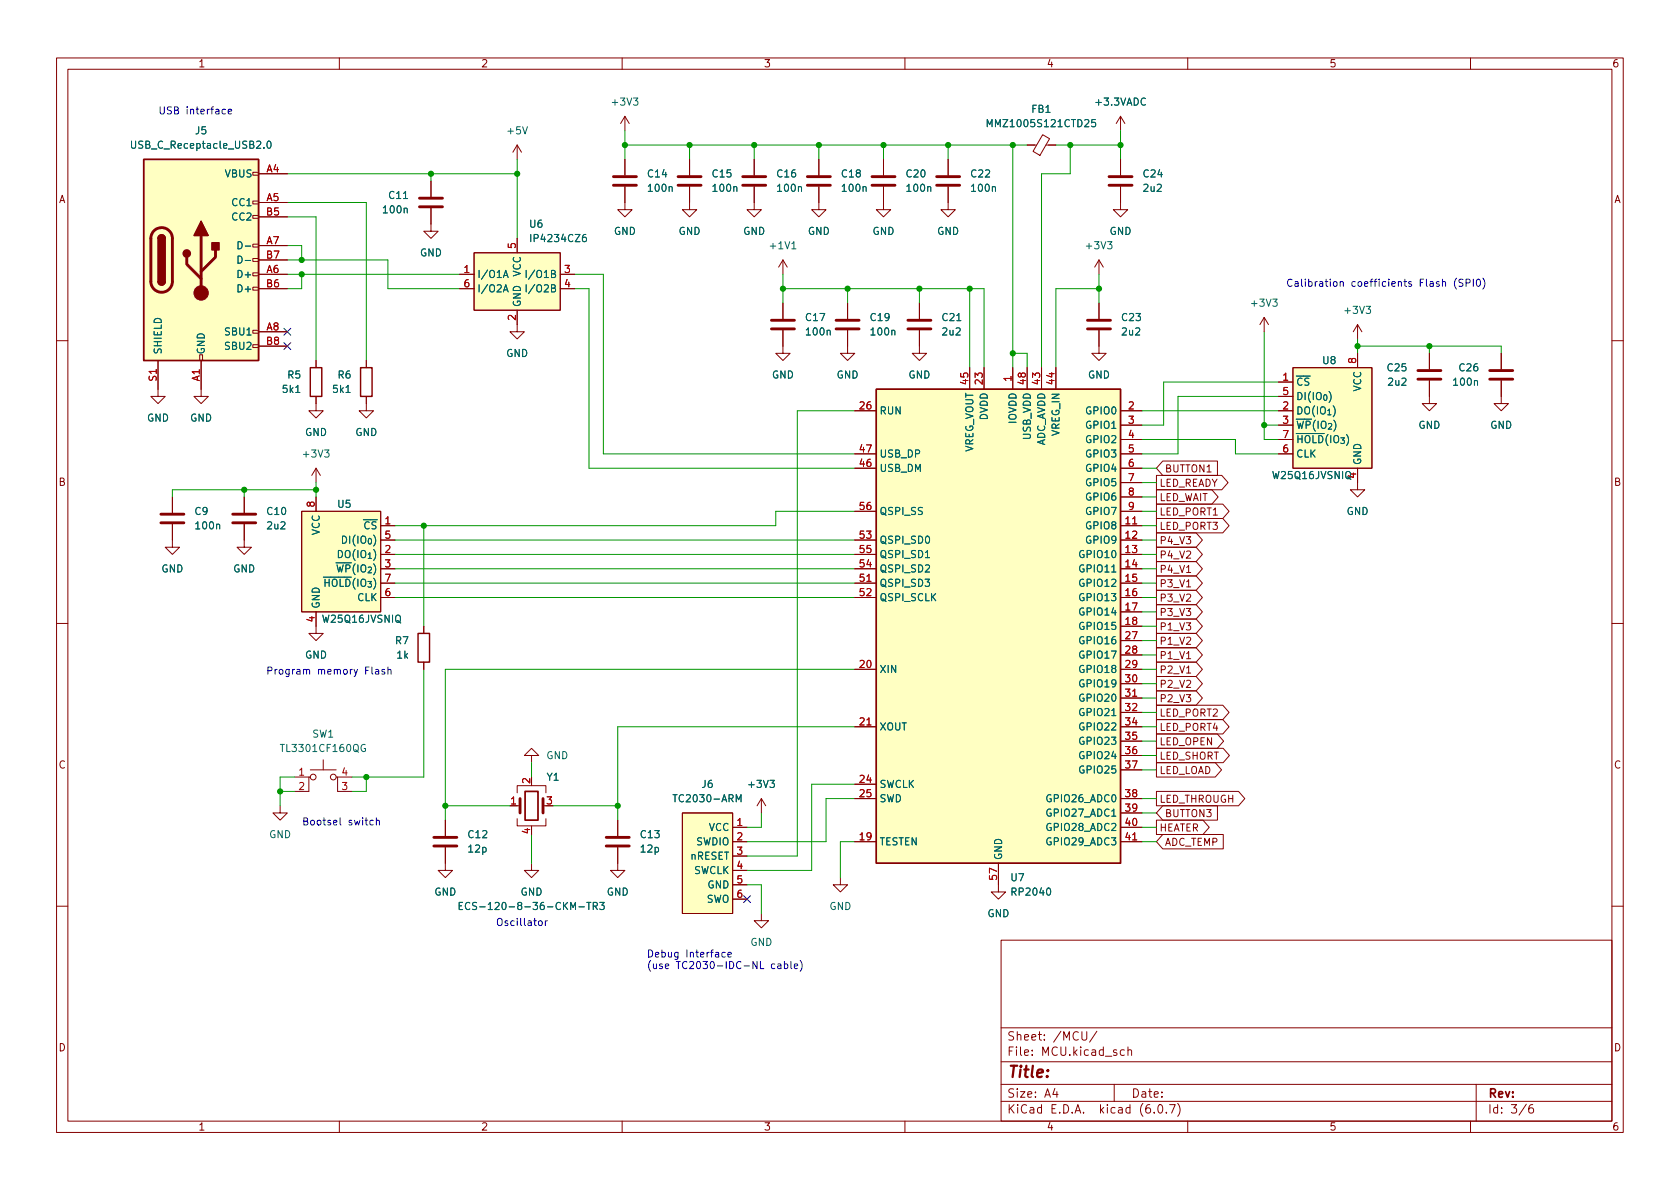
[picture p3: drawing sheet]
<svg xmlns="http://www.w3.org/2000/svg" width="297mm" height="210mm" viewBox="0 0 297 210" stroke-linecap="round" stroke-linejoin="round" font-family="sans-serif">
<g fill="none" stroke="#840000" stroke-width=".18">
<path d="M10 10.2h277v190.1h-277zM12 12.2h273v186.1h-273zM60 10.2v2M110 10.2v2M160 10.2v2M210 10.2v2M260 10.2v2M44.7 38.1h1v.5h-1zM44.7 35.6h1v.5h-1zM44.7 30.5h1v.5h-1zM45.7 30.7h5.1M45.7 35.8h5.1"/>
<path d="M45.7 38.3h5.1M76.2 36.8v4.1h1.3l-1.3 1.3-1.3-1.3h1.3M76.2 32v2.8M91.4 25.6v2.6M91.4 25.6l-.7 1.3M91.4 25.6l.8 1.3M110.5 33v4.1h1.3l-1.3 1.2-1.3-1.2h1.3M110.5 20.6v2.5M110.5 28.2v2.8M110.5 20.6l-.8 1.2M110.5 20.6l.8 1.2M121.9 33v4.1h1.3l-1.3 1.2-1.3-1.2h1.3"/>
<path d="M121.9 28.2v2.8M133.3 33v4.1h1.3l-1.3 1.2-1.2-1.2h1.2M133.3 28.2v2.8M144.8 33v4.1h1.2l-1.2 1.2-1.3-1.2h1.3M144.8 28.2v2.8M156.2 33v4.1h1.3l-1.3 1.2-1.3-1.2h1.3M156.2 28.2v2.8M167.6 33v4.1h1.3l-1.3 1.2-1.2-1.2h1.2M167.6 28.2v2.8M181.6 25.6h1.7M184.4 23.8l1.2 .7-1.7 3-1.2-.7zM184.9 25.6h1.8"/>
<path d="M198.1 33v4.1h1.3l-1.3 1.2-1.3-1.2h1.3M198.1 20.6l-.7 1.2M198.1 20.6v2.5M198.1 28.2v2.8M198.1 20.6l.8 1.2M44.7 58.4h1v.5h-1zM44.7 50.8h1v.5h-1zM44.7 48.3h1v.5h-1zM44.7 45.7h1v.5h-1zM44.7 43.2h1v.5h-1zM45.7 48.5h5.1M45.7 51h5.1"/>
<path d="M45.7 43.4h5.1M45.7 58.7h5.1M45.7 46h5.1M81.3 48.5h2.5M81.3 51h2.5M83.8 44.7h15.3v10.2h-15.3zM91.4 54.9v3.8h1.3l-1.3 1.2-1.2-1.2h1.2M91.4 42.2v2.5M99.1 48.5h2.5M99.1 51h2.5M138.4 58.4v4.1h1.3l-1.3 1.2-1.2-1.2h1.2M138.4 46l-.7 1.2"/>
<path d="M138.4 46v2.5M138.4 53.6v2.8M138.4 46l.8 1.2M149.9 58.4v4.1h1.2l-1.2 1.2-1.3-1.2h1.3M149.9 53.6v2.8M162.6 58.4v4.1h1.2l-1.2 1.2-1.3-1.2h1.3M162.6 53.6v2.8M194.3 58.4v4.1h1.3l-1.3 1.2-1.3-1.2h1.3M194.3 46l-.8 1.2M194.3 46v2.5M194.3 53.6v2.8M194.3 46l.8 1.2"/>
<path d="M223.5 56.1l.8 1.3M223.5 56.1v2.6M223.5 56.1l-.7 1.3M240 57.4v2.5M240 57.4l.8 1.3M240 57.4l-.7 1.3M10 60.2h2M27.9 63.7v6.4h1.3l-1.3 1.3-1.2-1.3h1.2M35.3 62.7h.5v1h-.5zM35.6 63.7v6.4h1.2l-1.2 1.3-1.3-1.3h1.3M44.7 61h1v.5h-1zM45.7 61.2h5.1"/>
<path d="M55.9 70.1v2.5h1.2l-1.2 1.3-1.3-1.3h1.3M55.9 63.7v1.3M64.8 70.1v2.5h1.2l-1.2 1.3-1.3-1.3h1.3M64.8 63.7v1.3M151.1 72.6h3.8M171.4 65v3.8M174 65v3.8M179.1 65v3.8M181.6 65v3.8M184.1 65v3.8M186.7 65v3.8M198.1 72.6h3.8"/>
<path d="M198.1 75.2h3.8M198.1 77.7h3.8M226.1 67.6h2.5M226.1 72.6h2.5M226.1 75.2h2.5M226.1 70.1h2.5M226.1 77.7h2.5M228.6 65h14v17.8h-14zM240 62.5v2.5M252.7 67.3v4.1h-1.2l1.2 1.2 1.3-1.2h-1.3M252.7 62.5v2.8M265.4 67.3v4.1h-1.2l1.2 1.2 1.3-1.2h-1.3"/>
<path d="M265.4 62.5v2.8M285 60.2h2M30.5 92.7v4.1h1.2l-1.2 1.2-1.3-1.2h1.3M30.5 87.9v2.8M43.2 92.7v4.1h1.2l-1.2 1.2-1.3-1.2h1.3M43.2 87.9v2.8M53.3 90.4h14v17.8h-14zM55.9 82.8v2.5M55.9 87.9v2.5M55.9 82.8l-.8 1.3M55.9 82.8l.7 1.3M67.3 93h2.5"/>
<path d="M67.3 95.5h2.5M67.3 98h2.5M151.1 80.3h3.8M151.1 95.5h3.8M151.1 98h3.8M151.1 82.8h3.8M151.1 90.4h3.8M198.1 80.3h3.8M198.1 93h3.8M198.1 95.5h3.8M198.1 98h3.8M198.1 82.8h3.8"/>
<path d="M198.1 90.4h3.8M198.1 85.3h3.8M198.1 87.9h3.8M204.5 84.1h11.5l1.1 1.2-1.1 1.3h-11.5zM204.5 91.7h11.7l1.1 1.3-1.1 1.2h-11.7zM204.5 89.1h11.7l1.1 1.3-1.1 1.3h-11.7zM204.5 86.6h9.8l1.1 1.3-1.1 1.2h-9.8zM204.5 99.3h7l1.1 1.3-1.1 1.2h-7zM204.5 96.8h7l1.1 1.2-1.1 1.3h-7zM204.5 94.2h7l1.1 1.3-1.1 1.3h-7zM205.6 81.5h9.7v2.6h-9.7l-1.1-1.3zM226.1 80.3h2.5"/>
<path d="M240 82.8v3.8h-1.2l1.2 1.3 1.3-1.3h-1.3M10 110.2h2M55.9 108.2v3.8h1.2l-1.2 1.3-1.3-1.3h1.3M67.3 100.6h2.5M67.3 103.1h2.5M67.3 105.7h2.5M74.9 110.7v1.3M74.9 117.1v1.3M151.1 100.6h3.8M151.1 103.1h3.8M151.1 105.7h3.8M151.1 118.4h3.8"/>
<path d="M198.1 100.6h3.8M198.1 103.1h3.8M198.1 105.7h3.8M198.1 108.2h3.8M198.1 110.7h3.8M198.1 118.4h3.8M198.1 113.3h3.8M198.1 115.8h3.8M204.5 106.9h7l1.1 1.3-1.1 1.3h-7zM204.5 104.4h7l1.1 1.3-1.1 1.2h-7zM204.5 101.8h7l1.1 1.3-1.1 1.3h-7zM204.5 109.5h7l1.1 1.2-1.1 1.3h-7z"/>
<path d="M204.5 117.1h7l1.1 1.3-1.1 1.2h-7zM204.5 114.5h7l1.1 1.3-1.1 1.3h-7zM204.5 112h7l1.1 1.3-1.1 1.2h-7zM204.5 119.6h7l1.1 1.3-1.1 1.3h-7zM285 110.2h2M52.1 137.4h2.5M54.9 137.4h-.3v2.5h-2.5M54.9 136.1h4.5M57.1 134.4v1.7M59.4 137.4h.3v2.5h2.5M59.7 137.4h2.5M94 133.6h1.2l-1.2-1.3-1.3 1.3h1.3v1.3"/>
<path d="M151.1 128.5h3.8M151.1 138.7h3.8M198.1 128.5h3.8M198.1 120.9h3.8M198.1 123.4h3.8M198.1 126h3.8M198.1 131.1h3.8M198.1 133.6h3.8M198.1 136.1h3.8M204.5 134.9h10.4l1.1 1.2-1.1 1.3h-10.4zM204.5 139.9h14.5l1.1 1.3-1.1 1.3h-14.5zM204.5 122.2h7l1.1 1.2-1.1 1.3h-7z"/>
<path d="M204.5 124.7h11.7l1.1 1.3-1.1 1.2h-11.7zM204.5 127.2h11.7l1.1 1.3-1.1 1.3h-11.7zM204.5 132.3h11.8l1.1 1.3-1.1 1.3h-11.8zM204.5 129.8h10.7l1.1 1.3-1.1 1.2h-10.7zM49.5 142.5v1.3h1.3l-1.3 1.2-1.2-1.2h1.2M78.7 149.9v4h1.3l-1.3 1.3-1.2-1.3h1.2M78.7 145v2.8M91.4 144.8v1.2h5.1v-1.2M91.4 140.2v-1.3h5.1v1.3M91.4 142.5h.5M94 152.6v1.3h1.2l-1.2 1.3-1.3-1.3h1.3M96 142.5h.5"/>
<path d="M109.2 149.9v4h1.3l-1.3 1.3-1.3-1.3h1.3M109.2 145v2.8M120.6 143.8h8.9v17.7h-8.9zM129.5 148.8h2.6M129.5 146.3h2.6M129.5 151.4h2.6M129.5 153.9h2.6M129.5 156.5h2.6M129.5 159h2.6M134.6 141.2l-.7 1.3M134.6 141.2v2.6M134.6 141.2l.8 1.3"/>
<path d="M148.6 155.2v1.3h1.3l-1.3 1.2-1.3-1.2h1.3M151.1 148.8h3.8M151.1 141.2h3.8M176.5 152.6v5.1h1.3l-1.3 1.3-1.2-1.3h1.2M198.1 148.8h3.8M198.1 141.2h3.8M198.1 143.8h3.8M198.1 146.3h3.8M204.5 145h8.2l1.1 1.3-1.1 1.3h-8.2zM205.6 142.5h9.7v2.5h-9.7l-1.1-1.2zM205.6 147.6h10.7v2.5h-10.7l-1.1-1.3zM10 160.2h2"/>
<path d="M134.6 161.5v1.3h1.3l-1.3 1.3-1.3-1.3h1.3M177 166.3h108v32h-108zM285 160.2h2M60 198.3v2M110 198.3v2M160 198.3v2M177 194.8h108M177 191.8h108M177 187.8h108M177 181.8h108M186.5 192.5l-.4 1h1M186.9 193v1"/>
<path d="M191.3 182.4v1.2l.3 .3h.4l.1-.3v-1.2M193.9 182.4l-1.3 1.9M197 191.8v3M198.8 185.7l-.4-.1-.3 .3v.4l.1 .3h.6M199.4 185.8l.2-.2 .4 .1 .1 .9M199.4 185.1v1.5M204.1 196.7v.1M204.9 195.4l.2-.1a.81 .81 0 0 1 .6 .7 .81 .81 0 0 1-.3 .8h-.2a.81 .81 0 0 1-.6-.6 .81 .81 0 0 1 .3-.8zM206.2 196.7v.1M206.8 195.3h1l-.7 1.5M208.2 195.1a1.72 1.72 0 0 1 0 2.3M210 198.3v2"/>
<path d="M260 198.3v2M261 191.8v6.5M269.9 195.3l-1.3 1.9M271 195.3a.6 .6 0 0 0-.7 .7v.5l.1 .3h.5l.2-.1 .1-.5-.2-.2-.4-.1-.3 .3"/>
<circle cx="55.4" cy="137.4" r=".51"/>
<circle cx="58.9" cy="137.4" r=".51"/>
</g>
<g fill="#ffffc2" stroke="#ffffc2" stroke-width=".18">
<path d="M228.6 65h14v17.8h-14z"/>
<path d="M83.8 44.7h15.3v10.2h-15.3z"/>
<path d="M25.4 28.2h20.3v35.5h-20.3z"/>
<path d="M154.9 68.8h43.2v83.8h-43.2z"/>
<path d="M120.6 143.8h8.9v17.7h-8.9z"/>
<path d="M53.3 90.4h14v17.8h-14z"/>
</g>
<g fill="none" stroke="#840000" stroke-width=".51">
<path d="M74.2 36.6h4M74.2 35h4M108.5 32.8h4M108.5 31.2h4M119.9 32.8h4.1M119.9 31.2h4.1M131.3 32.8h4.1M131.3 31.2h4.1M142.7 32.8h4.1M142.7 31.2h4.1M154.2 32.8h4M154.2 31.2h4"/>
<path d="M165.6 32.8h4.1M165.6 31.2h4.1M196.1 32.8h4.1M196.1 31.2h4.1M27.2 40.8a1.91 1.91 0 0 1 2.1-.4 1.91 1.91 0 0 1 1.2 1.8v7.6a1.91 1.91 0 0 1-1.9 1.9 1.91 1.91 0 0 1-1.9-1.9v-7.8l.1-.6zM33 45.5v1.2l2.6 2.6M35.6 41.7v10.1M38.1 44.2v1.3l-2.5 2.5M136.4 58.2h4.1M136.4 56.6h4.1M147.8 58.2h4.1M147.8 56.6h4.1"/>
<path d="M160.5 58.2h4.1M160.5 56.6h4.1M192.3 58.2h4M192.3 56.6h4M250.7 67.1h4.1M250.7 65.5h4.1M263.4 67.1h4.1M263.4 65.5h4.1M28.4 92.5h4.1M28.4 90.9h4.1M41.1 92.5h4.1M41.1 90.9h4.1"/>
<path d="M76.7 149.6h4.1M76.7 148.1h4.1M91.9 141.2v2.6M96 141.2v2.6M107.2 149.6h4.1M107.2 148.1h4.1"/>
</g>
<g fill="none" stroke="#006464" stroke-width=".18">
<path d="M23.3 25v1l.2 .2h.2l.3-.2v-1M47.3 25.1l.2-.1a.68 .68 0 0 1 .4 .6 .68 .68 0 0 1-.4 .6l-.2-.1-.1-.4zM174.6 22.4v-1.3l.4 .9 .4-.9v1.3M193.7 21.1h-.6l-.1 .6 .2-.1 .4 .1 .1 .2v.4l-.2 .1-.5-.1M42.1 42.7a.64 .64 0 0 1 .7 .7 .64 .64 0 0 1-.7 .6zM42.1 45.3a.64 .64 0 0 1 .7 .6 .64 .64 0 0 1-.7 .6zM89 49.1l.4-1.3 .4 1.3M89 51.6l.4-1.2 .4 1.2M89.1 48.7h.6M89.1 51.3h.6M93 47.8v1.3M93 50.4v1.2"/>
<path d="M94.5 47.8l-1 1.6M94.5 50.3l-1 1.6M81.8 159.6h-.6v1.2h.6M83.1 159.7a.6 .6 0 0 0-.9 .4 .6 .6 0 0 0 .6 .7l.3-.1M84.3 159.6h-.5l-.3 .2 .2 .3 .5 .3v.3l-.2 .1h-.5M103.7 159.6h.8M106 159.6h.8l-.4 .5 .4 .1v.5l-.2 .1-.6-.1M119 140.5h.7M130.2 141.8v-1.3l.4 .9 .4-.9v1.3M81.2 160.2h.4M104.9 160.2h.6l.1-.2v-.3l-.7-.1v1.2M105.2 160.2l.4 .6"/>
</g>
<path d="M25.4 28.2h20.3v35.5h-20.3zM27.9 49.8a.64 .64 0 0 0 .7 .6 .64 .64 0 0 0 .6-.6M27.9 42.2a.64 .64 0 0 1 .7-.7 .64 .64 0 0 1 .6 .7M54.9 65h2v5.1h-2zM63.8 65h2v5.1h-2zM154.9 68.8h43.2v83.8h-43.2zM73.9 112h2v5.1h-2z" fill="none" stroke="#840000" stroke-width=".25"/>
<g fill="#840000" stroke="#840000" stroke-width=".25">
<path d="M27.9 49.8h1.3a.64 .64 0 0 1-.6 .6 .64 .64 0 0 1-.7-.6z"/>
<path d="M27.9 42.2h1.3v7.6h-1.3z"/>
<path d="M28.1 41.7a.64 .64 0 0 1 .7-.1 .64 .64 0 0 1 .4 .6h-1.3z"/>
<path d="M35.6 39.1l1.2 2.6h-2.5z"/>
<path d="M37.5 42.9h1.2v1.3h-1.2z"/>
<circle cx="33" cy="44.8" r=".63"/>
</g>
<circle cx="35.6" cy="51.8" r="1.27" fill="#840000" stroke="#840000" stroke-width=".18"/>
<path d="M92.8 139.9h2.3v5.1h-2.3z" fill="none" stroke="#840000" stroke-width=".3"/>
<g fill="none" stroke="#0000c2" stroke-width=".18">
<path d="M39.9 19.4l-.4-.1-.2 .3 .1 .5h.5M40.4 19.7l.6-.1-.1-.2-.4-.1-.1 .2v.6h.5M257.5 49.2a1.46 1.46 0 0 0 0 1.9M258.7 49.4h-.5l-.3 .2 .2 .3 .5 .3v.3l-.2 .1h-.5M259.2 50h.6l.1-.2v-.3l-.7-.1v1.2M260.5 49.4v1.2M261.2 49.4h.1a.68 .68 0 0 1 .5 .6 .68 .68 0 0 1-.5 .6 .85 .85 0 0 1-.1-1.2zM262.2 49.2a1.46 1.46 0 0 1 0 1.9M66.4 118.4h.5l.1 .8M67 118.7h-.5l-.1 .2 .1 .3h.5M68 118.4h-.3l-.2 .2 .1 .1 .4 .2v.3h-.5M68.6 118.5l.2-.1h.3v.8"/>
<path d="M68.6 117.9v1.3M66 145.1l-.4-.1-.2 .3 .1 .5h.5M66.5 145.2l.2-.2 .3 .1 .1 .8M66.5 144.6v1.3M95.3 162.9l.3-.1 .3 .3v.3l-.3 .3-.3-.1-.1-.2zM96.4 162.8v.9M96.8 162.8l-.4 .3M128.2 168.5l-.3-.1-.3 .2 .1 .6h.5M128.7 168.8l.6-.1v-.2l-.4-.1-.2 .2 .1 .6h.5M137 170.5l-.4-.1-.2 .3 .1 .5h.5M137.5 170.5h.5l.1 .8M138.1 170.7l-.4 .1-.2 .2 .2 .3 .4-.1"/>
<path d="M138.7 170.5l.4-.1 .2 .3-.1 .5h-.5M138.7 170v1.3M139.8 170v1.1l.2 .2M140.4 170.9l.6-.2v-.2l-.4-.1-.2 .2 .1 .6h.5M141.5 169.8a1.46 1.46 0 0 1 0 2"/>
</g>
<g fill="none" stroke="#009600" stroke-width=".18">
<path d="M50.8 35.8h14v27.9M50.8 30.7h40.6M50.8 38.3h5.1v25.4M76.2 30.7v1.3M91.4 28.2v14M110.5 25.6h71.1M110.5 23.1v5.1M121.9 25.6v2.6M133.3 25.6v2.6M144.8 25.6v2.6M156.2 25.6v2.6M167.6 25.6v2.6"/>
<path d="M179.1 25.6v39.4M186.7 25.6h11.4M189.2 25.6v5.1h-5.1v34.3M198.1 23.1v5.1M50.8 46h17.8v5h12.7M50.8 48.5h30.5M50.8 43.4h2.5v2.6M53.3 48.5v2.5h-2.5M101.6 48.5h5.1v31.8h44.4M101.6 51h2.5v31.8h47M138.4 51h35.6v14M138.4 48.5v5.1"/>
<path d="M149.9 51v2.6M162.6 51v2.6M171.4 51v14M194.3 48.5v5.1M194.3 51h-7.6v14M223.5 58.7v19h2.6M240 59.9v2.6M151.1 72.6h-10.1v78.8h-8.9M179.1 62.5h2.5v2.5M201.9 77.7h16.5v2.6h7.7M201.9 72.6h24.2M223.5 75.2h2.6"/>
<path d="M226.1 70.1h-17.8v10.2h-6.4M226.1 67.6h-20.4v7.6h-3.8M240 61.2h25.4v1.3M252.7 61.2v1.3M43.2 86.6v1.3M55.9 86.6h-25.4v1.3M55.9 85.3v2.6M69.8 98h81.3M69.8 95.5h81.3M74.9 93v17.7M151.1 90.4h-13.9v2.6h-67.4M201.9 82.8h2.6"/>
<path d="M201.9 85.3h2.6M201.9 98h2.6M201.9 95.5h2.6M201.9 93h2.6M201.9 90.4h2.6M201.9 87.9h2.6M69.8 105.7h81.3M69.8 103.1h81.3M69.8 100.6h81.3M74.9 118.4v19h-12.7M151.1 118.4h-72.4v26.6M201.9 105.7h2.6"/>
<path d="M201.9 103.1h2.6M201.9 118.4h2.6M201.9 110.7h2.6M201.9 108.2h2.6M201.9 113.3h2.6M201.9 115.8h2.6M201.9 100.6h2.6M49.5 139.9h2.6M52.1 137.4h-2.6v5.1M64.8 137.4v2.5h-2.6M94 134.9v2.5M151.1 128.5h-41.9v16.5"/>
<path d="M151.1 138.7h-7.6v15.2h-11.4M201.9 131.1h2.6M201.9 120.9h2.6M201.9 128.5h2.6M201.9 123.4h2.6M201.9 126h2.6M201.9 136.1h2.6M201.9 133.6h2.6M78.7 142.5h11.5M94 147.6v5M97.8 142.5h11.4M132.1 156.5h2.5v5"/>
<path d="M134.6 143.8v2.5h-2.5M151.1 141.2h-5.1v7.6h-13.9M151.1 148.8h-2.5v6.4M201.9 146.3h2.6M201.9 143.8h2.6M201.9 141.2h2.6M201.9 148.8h2.6"/>
</g>
<path d="M50.2 58.1l1.2 1.2M51.4 58.1l-1.2 1.2M50.2 60.6l1.2 1.2M51.4 60.6l-1.2 1.2M131.5 158.4l1.2 1.2M132.7 158.4l-1.2 1.2" fill="none" stroke="#000084" stroke-width=".18"/>
<g fill="#009600" stroke="#009600" stroke-width=".18">
<circle cx="179.1" cy="25.6" r=".46"/>
<circle cx="171.4" cy="51" r=".46"/>
<circle cx="179.1" cy="62.5" r=".46"/>
<circle cx="167.6" cy="25.6" r=".46"/>
<circle cx="156.2" cy="25.6" r=".46"/>
<circle cx="194.3" cy="51" r=".46"/>
<circle cx="91.4" cy="30.7" r=".46"/>
<circle cx="110.5" cy="25.6" r=".46"/>
<circle cx="76.2" cy="30.7" r=".46"/>
<circle cx="53.3" cy="48.5" r=".46"/>
<circle cx="53.3" cy="46" r=".46"/>
<circle cx="43.2" cy="86.6" r=".46"/>
<circle cx="252.7" cy="61.2" r=".46"/>
<circle cx="223.5" cy="75.2" r=".46"/>
<circle cx="198.1" cy="25.6" r=".46"/>
<circle cx="189.2" cy="25.6" r=".46"/>
<circle cx="240" cy="61.2" r=".46"/>
<circle cx="49.5" cy="139.9" r=".46"/>
<circle cx="64.8" cy="137.4" r=".46"/>
<circle cx="78.7" cy="142.5" r=".46"/>
<circle cx="74.9" cy="93" r=".46"/>
<circle cx="55.9" cy="86.6" r=".46"/>
<circle cx="144.8" cy="25.6" r=".46"/>
<circle cx="162.6" cy="51" r=".46"/>
<circle cx="149.9" cy="51" r=".46"/>
<circle cx="138.4" cy="51" r=".46"/>
<circle cx="133.3" cy="25.6" r=".46"/>
<circle cx="121.9" cy="25.6" r=".46"/>
<circle cx="109.2" cy="142.5" r=".46"/>
</g>
<text font-size="2.8" fill="#840000" x="178" y="190.6">Title:</text>
<g font-size="2.1" fill="#840000">
<text x="178" y="184">Sheet: /MCU/</text>
<text x="178" y="186.7">File: MCU.kicad_sch</text>
<text x="178" y="196.9">KiCad E.D.A. kicad (6.0.7)</text>
<text x="178" y="194.1">Size: A4</text>
<text x="200" y="194.1">Date:</text>
<text x="263" y="194.1">Rev:</text>
<text x="263" y="196.9">Id: 3/6</text>
</g>
<g font-size="1.8" fill="#840000">
<text x="35" y="11.9">1</text>
<text x="85" y="11.9">2</text>
<text x="135" y="11.9">3</text>
<text x="185" y="11.9">4</text>
<text x="235" y="11.9">5</text>
<text x="285" y="11.9">6</text>
<text x="10.3" y="35.9">A</text>
<text x="285.3" y="35.9">A</text>
<text x="205.9" y="83.5">BUTTON1</text>
<text x="10.3" y="85.9">B</text>
<text x="204.9" y="86.1">LED_READY</text>
<text x="204.9" y="88.6">LED_WAIT</text>
<text x="285.3" y="85.9">B</text>
<text x="204.9" y="93.7">LED_PORT3</text>
<text x="204.9" y="91.1">LED_PORT1</text>
<text x="204.9" y="101.3">P4_V1</text>
<text x="204.9" y="98.8">P4_V2</text>
<text x="204.9" y="96.2">P4_V3</text>
<text x="204.9" y="106.4">P3_V2</text>
<text x="204.9" y="103.8">P3_V1</text>
<text x="204.9" y="108.9">P3_V3</text>
<text x="204.9" y="111.5">P1_V3</text>
<text x="204.9" y="119.1">P2_V1</text>
<text x="204.9" y="116.5">P1_V1</text>
<text x="204.9" y="114">P1_V2</text>
<text x="204.9" y="121.6">P2_V2</text>
<text x="204.9" y="124.2">P2_V3</text>
<text x="204.9" y="126.7">LED_PORT2</text>
<text x="204.9" y="129.2">LED_PORT4</text>
<text x="204.9" y="131.8">LED_OPEN</text>
<text x="10.3" y="135.9">C</text>
<text x="204.9" y="136.9">LED_LOAD</text>
<text x="204.9" y="134.3">LED_SHORT</text>
<text x="285.3" y="135.9">C</text>
<text x="204.9" y="141.9">LED_THROUGH</text>
<text x="204.9" y="147">HEATER</text>
<text x="205.9" y="144.5">BUTTON3</text>
<text x="205.9" y="149.6">ADC_TEMP</text>
<text x="10.3" y="185.9">D</text>
<text x="285.3" y="185.9">D</text>
<text x="35" y="199.9">1</text>
<text x="85" y="199.9">2</text>
<text x="135" y="199.9">3</text>
<text x="185" y="199.9">4</text>
<text x="235" y="199.9">5</text>
<text x="285" y="199.9">6</text>
</g>
<g font-size="1.8" fill="#0000c2">
<text x="27.9" y="20.2">USB interface</text>
<text x="227.3" y="50.7">Calibration coefficients Flash (SPI0)</text>
<text x="47" y="119.3">Program memory Flash</text>
<text x="53.3" y="145.9">Bootsel switch</text>
<text x="87.6" y="163.7">Oscillator</text>
<text x="114.3" y="169.3">Debug Interface</text>
<text x="114.3" y="171.3">(use TC2030-IDC-NL cable)</text>
</g>
<g font-size="1.8" fill="#006464">
<text x="34.6" y="23.7">J5</text>
<text x="89.8" y="23.7">+5V</text>
<text x="108.4" y="18.7">+3V3</text>
<text x="175.3" y="22.5">MMZ1005S121CTD25</text>
<text x="182.4" y="19.9">FB1</text>
<text x="193.9" y="18.7">+3.3VADC</text>
<text x="23.8" y="26.3">USB_C_Receptacle_USB2.0</text>
<text x="39.8" y="31.4">VBUS</text>
<text x="68.8" y="35.2">C11</text>
<text x="114.6" y="31.4">C14</text>
<text x="114.8" y="33.9">100n</text>
<text x="126" y="31.4">C15</text>
<text x="126.2" y="33.9">100n</text>
<text x="137.5" y="31.4">C16</text>
<text x="137.6" y="33.9">100n</text>
<text x="148.9" y="31.4">C18</text>
<text x="149" y="33.9">100n</text>
<text x="160.3" y="31.4">C20</text>
<text x="160.5" y="33.9">100n</text>
<text x="171.8" y="31.4">C22</text>
<text x="171.9" y="33.9">100n</text>
<text x="202.2" y="31.4">C24</text>
<text x="202.3" y="33.9">2u2</text>
<text x="41.2" y="36.4">CC1</text>
<text x="41.2" y="39">CC2</text>
<text x="67.9" y="37.7">100n</text>
<text x="93.7" y="40.3">U6</text>
<text x="108.5" y="41.5">GND</text>
<text x="120" y="41.5">GND</text>
<text x="131.4" y="41.5">GND</text>
<text x="142.8" y="41.5">GND</text>
<text x="154.2" y="41.5">GND</text>
<text x="165.7" y="41.5">GND</text>
<text x="196.2" y="41.5">GND</text>
<text x="42.8" y="44.1">D-</text>
<text x="42.8" y="46.6">D-</text>
<text x="74.2" y="45.3">GND</text>
<text x="94.3" y="42.8">IP4234CZ6</text>
<text x="136.3" y="44.1">+1V1</text>
<text x="192.2" y="44.1">+3V3</text>
<text x="42.4" y="49.1">D+</text>
<text x="42.4" y="51.7">D+</text>
<text x="84.3" y="49.1">I/O1A</text>
<text x="84.3" y="51.7">I/O2A</text>
<text x="92.1" y="48.9" transform="rotate(-90 92.1 48.9)">VCC</text>
<text x="93.9" y="49.1">I/O1B</text>
<text x="93.9" y="51.7">I/O2B</text>
<text x="40" y="59.3">SBU1</text>
<text x="92.1" y="54.4" transform="rotate(-90 92.1 54.4)">GND</text>
<text x="142.5" y="56.8">C17</text>
<text x="142.7" y="59.3">100n</text>
<text x="154" y="56.8">C19</text>
<text x="154.1" y="59.3">100n</text>
<text x="166.7" y="56.8">C21</text>
<text x="166.7" y="59.3">2u2</text>
<text x="198.4" y="56.8">C23</text>
<text x="198.5" y="59.3">2u2</text>
<text x="221.4" y="54.2">+3V3</text>
<text x="237.9" y="55.5">+3V3</text>
<text x="28.6" y="62.7" transform="rotate(-90 28.6 62.7)">SHIELD</text>
<text x="36.2" y="62.7" transform="rotate(-90 36.2 62.7)">GND</text>
<text x="40" y="61.8">SBU2</text>
<text x="89.5" y="63.1">GND</text>
<text x="233.9" y="64.4">U8</text>
<text x="245.4" y="65.7">C25</text>
<text x="258.1" y="65.7">C26</text>
<text x="50.1" y="69.5">5k1</text>
<text x="50.9" y="66.9">R5</text>
<text x="59" y="69.5">5k1</text>
<text x="59.8" y="66.9">R6</text>
<text x="136.5" y="66.9">GND</text>
<text x="147.9" y="66.9">GND</text>
<text x="160.6" y="66.9">GND</text>
<text x="192.3" y="66.9">GND</text>
<text x="229.1" y="68.2">~{CS}</text>
<text x="229.1" y="70.7">DI(IO_{0})</text>
<text x="240.7" y="69.3" transform="rotate(-90 240.7 69.3)">VCC</text>
<text x="245.5" y="68.2">2u2</text>
<text x="257.1" y="68.2">100n</text>
<text x="26" y="74.5">GND</text>
<text x="33.6" y="74.5">GND</text>
<text x="53.9" y="77.1">GND</text>
<text x="62.8" y="77.1">GND</text>
<text x="155.4" y="73.3">RUN</text>
<text x="174.6" y="74.3" transform="rotate(-90 174.6 74.3)">DVDD</text>
<text x="179.7" y="74.9" transform="rotate(-90 179.7 74.9)">IOVDD</text>
<text x="182.2" y="77.8" transform="rotate(-90 182.2 77.8)">USB_VDD</text>
<text x="187.3" y="77.1" transform="rotate(-90 187.3 77.1)">VREG_IN</text>
<text x="192.2" y="73.3">GPIO0</text>
<text x="192.2" y="75.8">GPIO1</text>
<text x="229.1" y="73.3">DO(IO_{1})</text>
<text x="229.1" y="75.8">~{WP}(IO_{2})</text>
<text x="250.8" y="75.8">GND</text>
<text x="263.5" y="75.8">GND</text>
<text x="53.8" y="80.9">+3V3</text>
<text x="155.4" y="83.4">USB_DM</text>
<text x="155.4" y="80.9">USB_DP</text>
<text x="172.1" y="80.2" transform="rotate(-90 172.1 80.2)">VREG_VOUT</text>
<text x="184.8" y="79.2" transform="rotate(-90 184.8 79.2)">ADC_AVDD</text>
<text x="192.2" y="78.4">GPIO2</text>
<text x="192.2" y="80.9">GPIO3</text>
<text x="192.2" y="83.4">GPIO4</text>
<text x="229.1" y="80.9">CLK</text>
<text x="229.1" y="78.4">~{HOLD}(IO_{3})</text>
<text x="240.7" y="82.3" transform="rotate(-90 240.7 82.3)">GND</text>
<text x="59.8" y="89.8">U5</text>
<text x="192.2" y="86">GPIO5</text>
<text x="192.2" y="88.5">GPIO6</text>
<text x="225.2" y="84.7">W25Q16JVSNIQ</text>
<text x="34.5" y="91.1">C9</text>
<text x="34.7" y="93.6">100n</text>
<text x="47.3" y="91.1">C10</text>
<text x="47.3" y="93.6">2u2</text>
<text x="56.5" y="94.7" transform="rotate(-90 56.5 94.7)">VCC</text>
<text x="63" y="93.6">~{CS}</text>
<text x="155.4" y="91.1">QSPI_SS</text>
<text x="192.2" y="93.6">GPIO8</text>
<text x="192.2" y="91.1">GPIO7</text>
<text x="238.1" y="91.1">GND</text>
<text x="28.5" y="101.2">GND</text>
<text x="41.2" y="101.2">GND</text>
<text x="56.2" y="101.2">~{WP}(IO_{2})</text>
<text x="57.8" y="98.7">DO(IO_{1})</text>
<text x="58.6" y="96.1">DI(IO_{0})</text>
<text x="155.4" y="96.1">QSPI_SD0</text>
<text x="155.4" y="101.2">QSPI_SD2</text>
<text x="155.4" y="98.7">QSPI_SD1</text>
<text x="191.2" y="98.7">GPIO10</text>
<text x="191.2" y="101.2">GPIO11</text>
<text x="192.2" y="96.1">GPIO9</text>
<text x="54" y="103.8">~{HOLD}(IO_{3})</text>
<text x="56.5" y="107.7" transform="rotate(-90 56.5 107.7)">GND</text>
<text x="63.2" y="106.3">CLK</text>
<text x="155.4" y="103.8">QSPI_SD3</text>
<text x="155.4" y="106.3">QSPI_SCLK</text>
<text x="191.2" y="103.8">GPIO12</text>
<text x="191.2" y="106.3">GPIO13</text>
<text x="57.2" y="110.1">W25Q16JVSNIQ</text>
<text x="69.9" y="113.9">R7</text>
<text x="191.2" y="108.8">GPIO14</text>
<text x="191.2" y="111.4">GPIO15</text>
<text x="191.2" y="113.9">GPIO16</text>
<text x="53.9" y="116.5">GND</text>
<text x="70.2" y="116.5">1k</text>
<text x="155.4" y="119">XIN</text>
<text x="191.2" y="116.5">GPIO17</text>
<text x="191.2" y="119">GPIO18</text>
<text x="191.2" y="121.5">GPIO19</text>
<text x="191.2" y="124.1">GPIO20</text>
<text x="55.2" y="130.4">SW1</text>
<text x="155.4" y="129.2">XOUT</text>
<text x="191.2" y="126.6">GPIO21</text>
<text x="191.2" y="129.2">GPIO22</text>
<text x="191.2" y="131.7">GPIO23</text>
<text x="50.1" y="133">TL3301CF160QG</text>
<text x="96.6" y="134.2">GND</text>
<text x="191.2" y="134.2">GPIO24</text>
<text x="191.2" y="136.8">GPIO25</text>
<text x="96.7" y="138">Y1</text>
<text x="119.6" y="141.9">TC2030-ARM</text>
<text x="124.1" y="139.3">J6</text>
<text x="132.5" y="139.3">+3V3</text>
<text x="155.4" y="139.3">SWCLK</text>
<text x="155.4" y="141.9">SWD</text>
<text x="185.4" y="141.9">GPIO26_ADC0</text>
<text x="47.6" y="148.2">GND</text>
<text x="82.9" y="148.2">C12</text>
<text x="113.3" y="148.2">C13</text>
<text x="123" y="149.5">SWDIO</text>
<text x="125.3" y="146.9">VCC</text>
<text x="155.4" y="149.5">TESTEN</text>
<text x="185.4" y="144.4">GPIO27_ADC1</text>
<text x="185.4" y="146.9">GPIO28_ADC2</text>
<text x="185.4" y="149.5">GPIO29_ADC3</text>
<text x="82.9" y="150.7">12p</text>
<text x="113.4" y="150.7">12p</text>
<text x="122.1" y="152">nRESET</text>
<text x="122.5" y="154.6">SWCLK</text>
<text x="177.2" y="152.1" transform="rotate(-90 177.2 152.1)">GND</text>
<text x="178.8" y="155.8">U7</text>
<text x="76.8" y="158.4">GND</text>
<text x="84.1" y="160.9">ECS-120-8-36-CKM-TR3</text>
<text x="92" y="158.4">GND</text>
<text x="107.3" y="158.4">GND</text>
<text x="124.8" y="159.6">SWO</text>
<text x="125.1" y="157.1">GND</text>
<text x="146.6" y="160.9">GND</text>
<text x="179.1" y="158.4">RP2040</text>
<text x="132.7" y="167.3">GND</text>
<text x="174.6" y="162.2">GND</text>
</g>
<g font-size="1.8" fill="#a90000">
<text x="47.1" y="30.5">A4</text>
<text x="47.1" y="35.6">A5</text>
<text x="47.1" y="38.1">B5</text>
<text x="47.1" y="43.2">A7</text>
<text x="47.1" y="45.7">B7</text>
<text x="91.2" y="43.9" transform="rotate(-90 91.2 43.9)">5</text>
<text x="47.1" y="48.3">A6</text>
<text x="47.1" y="50.8">B6</text>
<text x="82.1" y="48.3">1</text>
<text x="82.1" y="50.8">6</text>
<text x="99.8" y="48.3">3</text>
<text x="99.8" y="50.8">4</text>
<text x="47.1" y="58.4">A8</text>
<text x="91.2" y="56.6" transform="rotate(-90 91.2 56.6)">2</text>
<text x="47.1" y="61">B8</text>
<text x="239.8" y="64.2" transform="rotate(-90 239.8 64.2)">8</text>
<text x="27.7" y="67.4" transform="rotate(-90 27.7 67.4)">S1</text>
<text x="35.3" y="67.4" transform="rotate(-90 35.3 67.4)">A1</text>
<text x="171.2" y="67.9" transform="rotate(-90 171.2 67.9)">45</text>
<text x="173.7" y="67.9" transform="rotate(-90 173.7 67.9)">23</text>
<text x="178.8" y="67.4" transform="rotate(-90 178.8 67.4)">1</text>
<text x="181.4" y="67.9" transform="rotate(-90 181.4 67.9)">48</text>
<text x="183.9" y="67.9" transform="rotate(-90 183.9 67.9)">43</text>
<text x="186.4" y="67.9" transform="rotate(-90 186.4 67.9)">44</text>
<text x="226.8" y="67.3">1</text>
<text x="226.8" y="69.8">5</text>
<text x="152.1" y="72.4">26</text>
<text x="199.5" y="72.4">2</text>
<text x="199.5" y="74.9">3</text>
<text x="199.5" y="77.5">4</text>
<text x="226.8" y="72.4">2</text>
<text x="226.8" y="74.9">3</text>
<text x="226.8" y="77.5">7</text>
<text x="152.1" y="82.5">46</text>
<text x="152.1" y="80">47</text>
<text x="199.5" y="80">5</text>
<text x="199.5" y="82.5">6</text>
<text x="226.8" y="80">6</text>
<text x="55.6" y="89.6" transform="rotate(-90 55.6 89.6)">8</text>
<text x="199.5" y="85.1">7</text>
<text x="199.5" y="87.6">8</text>
<text x="239.8" y="84.6" transform="rotate(-90 239.8 84.6)">4</text>
<text x="68.1" y="92.7">1</text>
<text x="68.1" y="95.2">5</text>
<text x="152.1" y="95.2">53</text>
<text x="152.1" y="90.2">56</text>
<text x="199" y="92.7">11</text>
<text x="199" y="95.2">12</text>
<text x="199.5" y="90.2">9</text>
<text x="68.1" y="97.8">2</text>
<text x="68.1" y="100.3">3</text>
<text x="152.1" y="100.3">54</text>
<text x="152.1" y="97.8">55</text>
<text x="199" y="97.8">13</text>
<text x="199" y="100.3">14</text>
<text x="68.1" y="105.4">6</text>
<text x="68.1" y="102.9">7</text>
<text x="152.1" y="102.9">51</text>
<text x="152.1" y="105.4">52</text>
<text x="199" y="102.9">15</text>
<text x="199" y="105.4">16</text>
<text x="199" y="107.9">17</text>
<text x="55.6" y="110" transform="rotate(-90 55.6 110)">4</text>
<text x="199" y="110.5">18</text>
<text x="199" y="113">27</text>
<text x="152.1" y="118.1">20</text>
<text x="199" y="115.6">28</text>
<text x="199" y="118.1">29</text>
<text x="199" y="120.6">30</text>
<text x="199" y="123.2">31</text>
<text x="199" y="125.7">32</text>
<text x="152.1" y="128.3">21</text>
<text x="199" y="128.3">34</text>
<text x="199" y="130.8">35</text>
<text x="52.8" y="137.2">1</text>
<text x="60.5" y="137.2">4</text>
<text x="199" y="133.3">36</text>
<text x="199" y="135.9">37</text>
<text x="52.8" y="139.7">2</text>
<text x="60.5" y="139.7">3</text>
<text x="90.3" y="142.2">1</text>
<text x="93.7" y="138.5" transform="rotate(-90 93.7 138.5)">2</text>
<text x="96.7" y="142.2">3</text>
<text x="152.1" y="138.4">24</text>
<text x="152.1" y="141">25</text>
<text x="199" y="141">38</text>
<text x="199" y="143.5">39</text>
<text x="93.7" y="147.4" transform="rotate(-90 93.7 147.4)">4</text>
<text x="130.3" y="146">1</text>
<text x="130.3" y="148.6">2</text>
<text x="152.1" y="148.6">19</text>
<text x="199" y="146">40</text>
<text x="199" y="148.6">41</text>
<text x="130.3" y="151.1">3</text>
<text x="130.3" y="153.7">4</text>
<text x="176.3" y="155.5" transform="rotate(-90 176.3 155.5)">57</text>
<text x="130.3" y="156.2">5</text>
<text x="130.3" y="158.7">6</text>
</g>
</svg>
